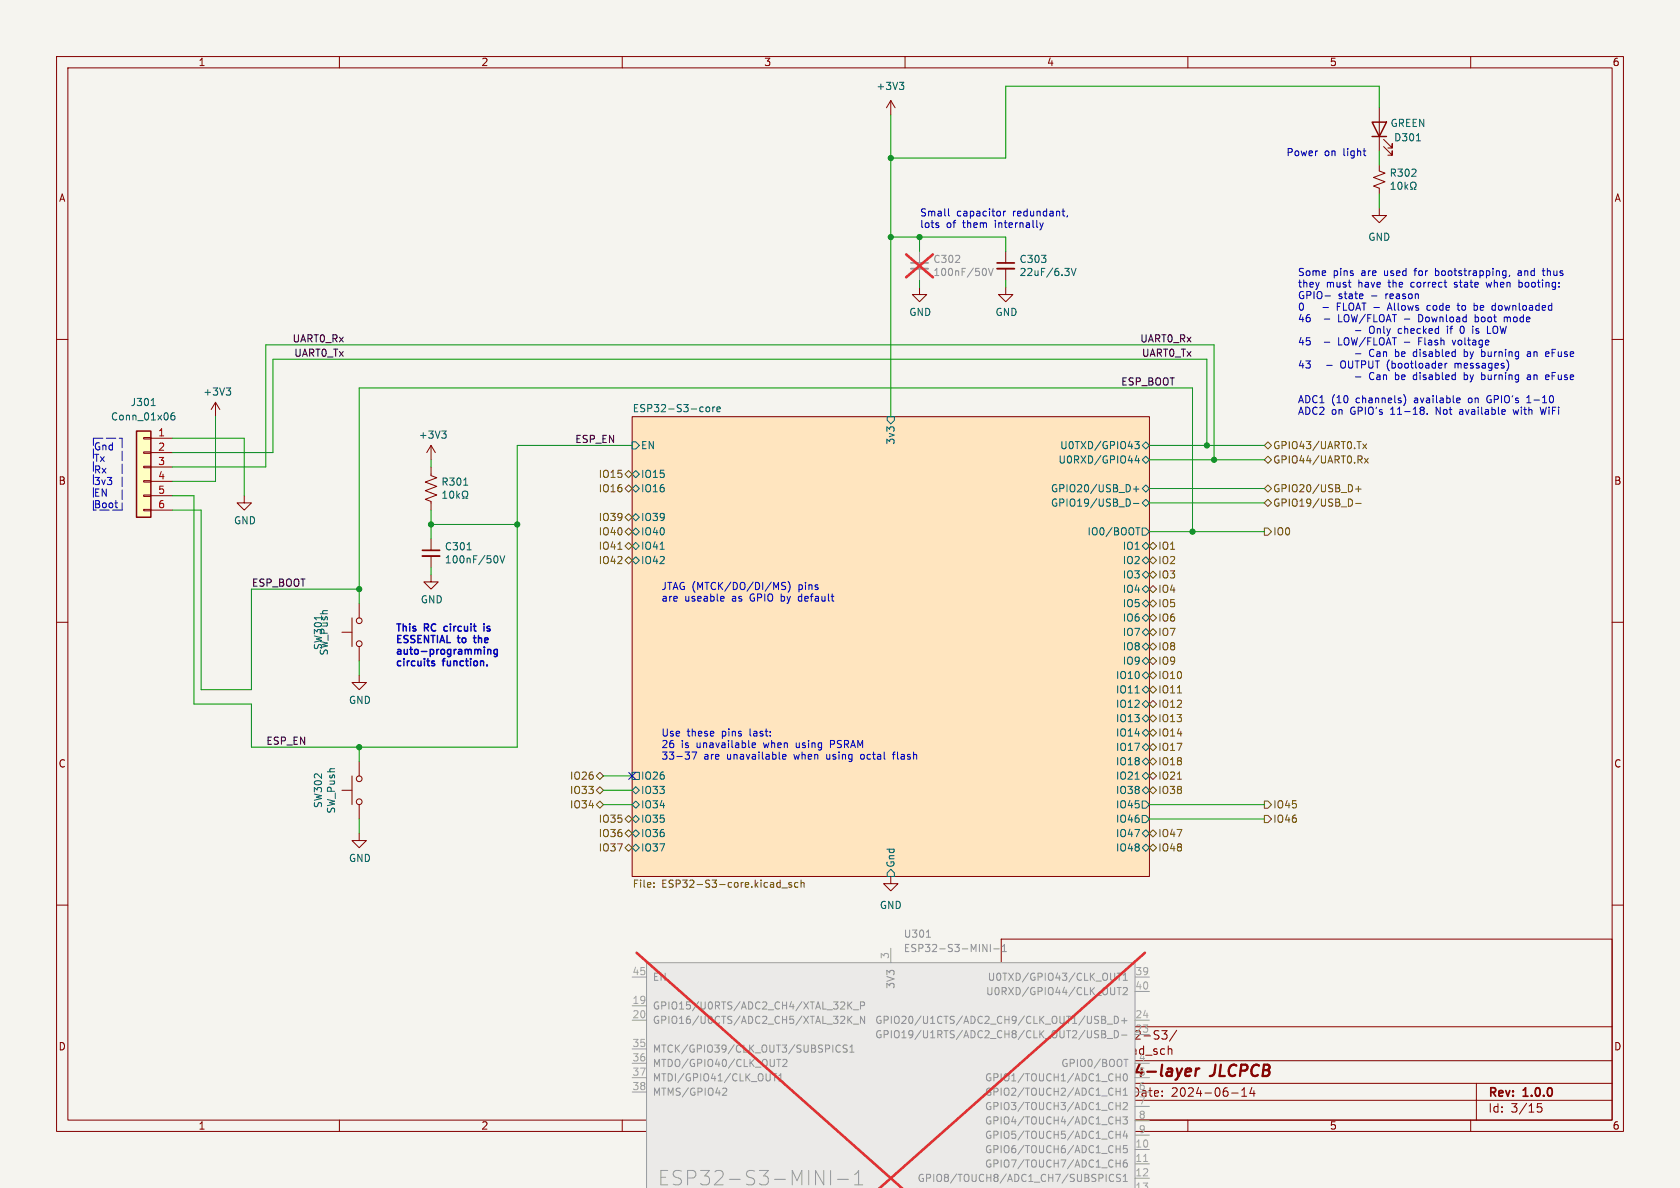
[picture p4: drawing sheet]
<svg xmlns="http://www.w3.org/2000/svg" width="297mm" height="210mm" viewBox="0 0 297 210" stroke-linecap="round" stroke-linejoin="round" font-family="sans-serif">
<path d="M0 0h297v210h-297z" fill="#f5f4ef" stroke="#f5f4ef" stroke-width=".18"/>
<g fill="none" stroke="#840000" stroke-width=".18">
<path d="M10 10h277v190h-277zM12 12h273v186h-273zM60 10v2M110 10v2M160 10v2M210 10v2M260 10v2M177.8 44.5v2M177.8 47.5v2M10 60h2M38.1 71.1l-.8 1.3M38.1 71.1l.8 1.3"/>
<path d="M38.1 71.1v2.6M111.8 73.7h91.4v81.2h-91.4zM285 60h2M43.2 87.6v1.3h1.2l-1.2 1.3-1.3-1.3h1.3M10 110h2M285 110h2M10 160h2M177 166h108v32h-108zM178.5 176.2v1.5h.3a.68 .68 0 0 0 .5-.9M180 176.7v1M180 176.8v.2M181.5 177.1h-.5a.29 .29 0 0 0-.2 .3 .29 .29 0 0 0 .2 .3l.5-.1"/>
<path d="M181.5 176.9v.8M182.1 176.7l.3 1 .3-.7 .3 .7 .2-1M183.8 176.7v1M184.5 176.9v.8M186.3 176.2v1.5M187 176.8v.8l-.3 .1-.4-.1M187.5 176.7l.4 1M187.9 177.7l-.2 .4-.2 .1M188.2 176.7l-.3 1M188.8 177.6v.1M285 160h2M60 198v2"/>
<path d="M110 198v2M135.3 198.3h.8l-.4 .5 .3 .1v.6l-.2 .1-.5-.1M160 198v2M177 194.5h108M177 191.5h108M177 187.5h108M177 181.5h108M182.5 186.3v.1M182.5 185.5v.1M197 191.5v3M202.2 183.1h1.2M204.2 185.9l.3 .1 .1 .2-.2 .2h-.3"/>
<path d="M204.2 185.4l.3 .1M204.9 182.3l-.6-.1-.2 .1v.5l.6 .3 .2 .3-.3 .3-.6-.1M205.4 182.2h.9l-.5 .6 .4 .1v.7l-.2 .1h-.4l-.2-.1M205.9 185.5l-.4-.1-.3 .3v.4l.1 .2h.6M206.5 185.5l.2-.1 .4 .1 .1 .9M206.5 184.9v1.5M208 182.1l-1.3 2M210 198v2M217.7 193.2h1.2M219.5 193.8h.9M219.5 192.7l.5-.4v1.5M221.3 192.2l-.3 1.1h.9"/>
<path d="M221.7 192.8v1M260 198v2M261 191.5v6.5M272.5 195.1h-.7l-.1 .7 .3-.1h.5l.1 .3-.1 .5-.2 .1-.6-.1"/>
</g>
<path d="M201.5 188.1l-.7 1.4M211.8 188.9h.2M214.9 188.2l-.2 1.4a.74 .74 0 0 1-.8 .6" fill="none" stroke="#840000" stroke-width=".4"/>
<path d="M176.3 46.5h3M192.6 179.2h-.3v1.5" fill="none" stroke="#840000" stroke-width=".3"/>
<path d="M111.8 73.7h91.4v81.2h-91.4z" fill="#ffe5bf" stroke="#ffe5bf" stroke-width=".18"/>
<g fill="none" stroke="#006464" stroke-width=".18">
<path d="M188.2 47.4h.8l-.4 .5M188.8 47.9l.2 .3v.3l-.2 .2M189.4 47.4l.4 1.3 .4-1.3M40 68.6h.8l-.4 .5M40.5 69.1l.3 .2v.3l-.3 .2M111.8 78.1h.6l.6 .6-.6 .7h-.6zM124.9 72l.3-.1 .3 .3v.3l-.3 .3-.3-.1-.1-.2zM126 71.9v.9M126.4 71.9l-.4 .3M126.7 72.4l.6-.2v-.2l-.4-.1-.2 .2 .1 .6h.5M156.8 73.7h1.3v.6l-.6 .6-.7-.6zM200.6 78h.8l-.4 .5 .3 .2v.5l-.1 .1-.6-.1"/>
<path d="M201.9 78.7l.7-.6 .6 .6-.6 .7zM111.8 83.8l.6-.6 .6 .6-.6 .7zM111.8 96.5l.6-.6 .6 .6-.6 .7zM111.8 86.4l.6-.7 .6 .7-.6 .6zM111.8 91.4l.6-.6 .6 .6-.6 .7zM111.8 94l.6-.7 .6 .7-.6 .6zM111.8 99.1l.6-.7 .6 .7-.6 .6zM116.7 97.1h.7M199.6 88.3l.2 .5-.2 .6M200.4 86.5h.9M200.4 89h.9M200.8 93.3h.7"/>
<path d="M200.9 86v.9M201 80.5l-.3 .9h.8M201.2 93.3v1.3M201.3 81v.9M201.9 99.1l.7-.7 .6 .7-.6 .6zM201.9 96.5l.7-.6 .6 .6-.6 .7zM201.9 93.3h.7l.6 .7-.6 .6h-.7zM201.9 86.4l.7-.7 .6 .7-.6 .6zM201.9 88.9l.7-.6 .6 .6-.6 .6zM201.9 81.3l.7-.7 .6 .7-.6 .6zM201.9 119.4l.7-.7 .6 .7-.6 .6zM201.9 116.8l.7-.6 .6 .6-.6 .7z"/>
<path d="M201.9 104.1l.7-.6 .6 .6-.6 .7zM201.9 106.7l.7-.7 .6 .7-.6 .6zM201.9 114.3l.7-.6 .6 .6-.6 .6zM201.9 111.8l.7-.7 .6 .7-.6 .6zM202.6 101l.6 .6-.6 .6-.7-.6zM202.6 108.6l.6 .6-.6 .7-.7-.7zM111.8 139.7l.6-.6 .6 .6-.6 .6zM111.8 136.5h1.2v1.3h-1.2zM200.7 137.7h.7M200.7 122.5h.7M201.9 139.7l.7-.6 .6 .6-.6 .6zM201.9 134.6l.7-.6 .6 .6-.6 .7z"/>
<path d="M201.9 137.2l.7-.7 .6 .7-.6 .6zM201.9 129.5l.7-.6 .6 .6-.6 .7zM201.9 124.5l.7-.7 .6 .7-.6 .6zM201.9 121.9l.7-.6 .6 .6-.6 .7zM201.9 127l.7-.6 .6 .6-.6 .6zM202.6 131.4l.6 .7-.6 .6-.7-.6zM111.8 149.9l.6-.7 .6 .7-.6 .6zM111.8 144.8l.6-.7 .6 .7-.6 .6zM111.8 147.3l.6-.6 .6 .6-.6 .7zM112.4 141.6l.6 .6-.6 .7-.6-.7zM157.5 153.7l.6 .6v.6h-1.3v-.6zM201.9 149.9l.7-.7 .6 .7-.6 .6z"/>
<path d="M201.9 147.3l.7-.6 .6 .6-.6 .7zM201.9 141.6h.7l.6 .6-.6 .7h-.7zM201.9 144.1h.7l.6 .7-.6 .6h-.7z"/>
</g>
<path d="M115.6 156.7v.1M115.6 156.1v.1M138.2 157h1M139.9 156.1l-.3-.1-.2 .2 .1 .2 .4 .1v.3h-.5M141.1 156.1l-.4-.1-.2 .2 .1 .6h.5M141.6 156.1l.2-.1 .3 .1 .1 .7M141.6 155.6v1.2" fill="none" stroke="#725600" stroke-width=".18"/>
<path d="M176.3 47.5h3" fill="none" stroke="#840000" stroke-width=".33"/>
<path d="M114.3 170.2h86.4v39.9h-86.4z" fill="#ebeae8"/>
<g fill="none" stroke="#9c9b98" stroke-width=".18">
<path d="M111.8 172.7h2.5M111.8 177.8h2.5M157.5 167.6v2.6M200.7 172.7h2.5M200.7 175.3h2.5M111.8 180.3h2.5M111.8 185.4h2.5M111.8 188h2.5M111.8 190.5h2.5M111.8 193h2.5M200.7 180.3h2.5M200.7 188h2.5"/>
<path d="M200.7 190.5h2.5M200.7 182.9h2.5M200.7 195.6h2.5M200.7 198.1h2.5M114.3 210.1v-39.9h86.4v39.9M144.2 206.9l1.4 2.5v-2.5M146.8 206.9v2.5M148 208.5h2M151.1 209.4h1.4M151.1 207.6l.7-.7v2.5M200.7 200.7h2.5M200.7 203.2h2.5"/>
<path d="M200.7 205.7h2.5M200.7 208.3h2.5"/>
</g>
<g fill="none" stroke="#939391" stroke-width=".18">
<path d="M149.9 177.1v1.3M149.9 179.6v1.3M150.1 177.7l.5 .7M150.6 177.1l-.7 .7M150.6 179.6l-.7 .8M150.9 178.5h.9M152.1 177.8l.6-.1 .2-.2-.1-.3-.7-.1v1.3M152.9 179.6v1.3l-.8-1.3v1.3M163.8 165.7h.7M173.8 166.9l.7 1.3v-1.3M175.1 166.9v1.3M175.7 167.7h1"/>
<path d="M177.2 168.2h.7M177.2 167.3l.4-.4v1.3M197.5 172h.7M197.5 174.6h.7M197.9 172v1.3M197.9 174.6v1.2M198.6 173.3h.7M198.6 172.4l.3-.4v1.3M198.6 174.7l.5-.1 .2 .3-.8 .9h.8M127.9 192.3l.5 .1 .1 .3-.8 .9h.8M136.6 189.8h.7M136.9 189.8v1.3"/>
<path d="M137.3 187.3h.7M137.7 187.3v1.2M137.7 191.1h.7M137.7 190.2l.3-.4v1.3M138.4 187.4l.5-.1 .2 .3-.8 .9h.8M148.6 184.9a.6 .6 0 0 0-.9 .4 .6 .6 0 0 0 .6 .7l.3-.1M149.8 184.8l-.5-.1-.2 .2v.3l.5 .3 .2 .3-.3 .2-.5-.1M150.1 180.2l.5 .7M150.3 186h.7M150.3 185.1l.3-.4v1.3M150.9 181h.9M197.3 192.3v1.3"/>
<path d="M197.3 193h.7M197.3 198h.7M198 192.3v1.3M198 197.4v1.3M198 200v1.2M198.5 197.4h.8l-.4 .5 .3 .1v.6l-.1 .1-.6-.1M198.6 193.6h.7M198.6 192.7l.3-.4v1.3M198.6 195l.5-.1 .2 .4-.8 .9h.8M198.9 199.9l-.3 .9h.8M199.1 187.3v1.2M199.2 190.1v.7"/>
<path d="M196.9 207.7a.6 .6 0 0 0-.9 .4 .6 .6 0 0 0 .6 .8l.3-.2M197.3 200.6h.7M197.3 203.1h.7M197.3 205.7h.7M198 202.5v1.3M198 205v1.3M198.1 207.7l-.5-.1-.2 .1v.4l.6 .2 .1 .3-.2 .3-.5-.1M198.6 208l.3-.4v1.3M198.6 208.9h.7M199.2 205l-.4 .1a.86 .86 0 0 0 0 1.2l.4-.1 .1-.4-.2-.3-.4 .1-.1 .2M199.2 200.4v.8M199.2 202.5h-.6v.6l.2-.1 .4 .1 .1 .1-.1 .5-.1 .1-.5-.1"/>
</g>
<path d="M202.2 205.3h.7" fill="none" stroke="#a5a4a2" stroke-width=".18"/>
<path d="M112.5 168.4l47 41.7M202.4 168.4l-46.9 41.7" fill="none" stroke="#e12e31" stroke-width=".46"/>
<path d="M24.1 76.2h2.6v15.2h-2.6z" fill="#ffffc2"/>
<path d="M242.6 21.6h2.5l-1.3 2.5zM242.6 24.1h2.5M24.1 76.2h2.6v15.2h-2.6z" fill="none" stroke="#840000" stroke-width=".25"/>
<g fill="none" stroke="#840000" stroke-width=".18">
<path d="M157.5 17.8l-.8 1.3M157.5 17.8l.7 1.3M157.5 17.8v2.5M243.8 19.1v7.6M243.8 29.2v1l1.1 .4-2.1 .8 2.1 .7-2.1 .8 1 .4v1M243.8 36.8v1.3h1.3l-1.3 1.3-1.2-1.3h1.2M244.6 25.9l1.5 1.5v-.7v.7h-.7M244.6 24.6l1.5 1.6v-.8v.8h-.7M162.6 50.8v1.3h1.2l-1.2 1.2-1.3-1.2h1.3M177.8 50.8v1.3h1.3l-1.3 1.2-1.3-1.2h1.3M25.4 77.3h1.3v.3h-1.3zM25.4 79.9h1.3v.2h-1.3z"/>
<path d="M26.7 77.5h3.8M76.2 78.7v2.6M76.2 78.7l-.8 1.3M76.2 78.7l.8 1.3M25.4 82.4h1.3v.3h-1.3zM25.4 85h1.3v.2h-1.3zM25.4 87.5h1.3v.3h-1.3zM25.4 90h1.3v.3h-1.3zM26.7 80h3.8M26.7 82.6h3.8M26.7 85.1h3.8M26.7 87.6h3.8"/>
<path d="M26.7 90.2h3.8M76.2 82.6v1.5l1 .4-2 .7 2 .8-2 .7 2 .8-2 .8 1 .3v1.6M76.2 95.3v2M76.2 98.3v2M60.5 111.8h1.7M62.2 109.2v5.1M63.5 119.4v1.3h1.3l-1.3 1.2-1.3-1.2h1.3M63.5 106.7v2.5M63.5 114.3v2.5M76.2 101.6v1.3h1.3l-1.3 1.2-1.3-1.2h1.3M60.5 139.7h1.7M62.2 137.2v5"/>
<path d="M63.5 134.6v2.6M63.5 147.3v1.3h1.3l-1.3 1.3-1.3-1.3h1.3M63.5 142.2v2.6M157.5 154.9v1.3h1.2l-1.2 1.3-1.3-1.3h1.3"/>
<circle cx="63.5" cy="113.8" r=".51"/>
<circle cx="63.5" cy="109.7" r=".51"/>
<circle cx="63.5" cy="137.7" r=".51"/>
<circle cx="63.5" cy="141.7" r=".51"/>
</g>
<g fill="none" stroke="#006464" stroke-width=".18">
<path d="M159 14.5h.8l-.4 .5M159.5 15l.3 .3v.3l-.3 .2M245.9 33.5h.7M245.9 32.6l.4-.4v1.3M247.3 32.3l.1-.1a.68 .68 0 0 1 .5 .6 .68 .68 0 0 1-.5 .7l-.1-.1-.2-.4zM248.4 32.2v1.3M248.5 33l.4 .5M248.9 32.6l-.5 .5M249.4 33.5h.3v-.3a.54 .54 0 0 1-.3-.7 .54 .54 0 0 1 .8-.2 .58 .58 0 0 1-.2 .9v.3h.3M250.4 24.9h.7M26.7 71.7h.8M30.8 73h-.4a.86 .86 0 0 0 0 1.2l.5-.1v-.4l-.2-.2h-.3l-.2 .2"/>
<path d="M78.1 76.2h.8l-.4 .5M78.6 76.7l.3 .2v.3l-.3 .3M78.3 88.1h.7M78.3 87.2l.3-.4v1.3M79.7 86.9l.1-.1a.68 .68 0 0 1 .4 .6 .68 .68 0 0 1-.4 .7 .84 .84 0 0 1-.1-1.2zM80.8 86.8v1.3M80.9 87.6l.3 .5M81.2 87.2l-.4 .5M81.7 88.1h.3v-.3a.54 .54 0 0 1-.2-.7 .54 .54 0 0 1 .7-.2 .58 .58 0 0 1-.1 .9v.3h.3M82 85.8h.7M82.6 97.2h.7M87.7 98.2a.79 .79 0 0 1 0 1.3"/>
<path d="M88.4 98.2l.4 1.3 .4-1.3"/>
</g>
<path d="M161 46.5h3.1" fill="none" stroke="#9c9b98" stroke-width=".3"/>
<path d="M161 47.5h3.1" fill="none" stroke="#9c9b98" stroke-width=".33"/>
<path d="M162.6 44.5v2M162.6 47.5v2" fill="none" stroke="#9c9b98" stroke-width=".18"/>
<path d="M174.1 47.4a.79 .79 0 0 1 0 1.3M174.7 47.4l.5 1.3 .4-1.3" fill="none" stroke="#939391" stroke-width=".18"/>
<path d="M160.2 45l4.7 4M164.9 45l-4.7 4" fill="none" stroke="#e12e31" stroke-width=".46"/>
<path d="M74.7 97.3h3" fill="none" stroke="#840000" stroke-width=".3"/>
<path d="M74.7 98.3h3" fill="none" stroke="#840000" stroke-width=".33"/>
<g fill="none" stroke="#725600" stroke-width=".18">
<path d="M223.5 78.7l.7-.6 .6 .6-.6 .7zM240.9 78.5l.7 .8M241.6 78.5l-.7 .8M109.2 97.1h.8M110.5 86.4l.6-.7 .7 .7-.7 .6zM110.5 91.4l.6-.6 .7 .6-.7 .7zM110.5 83.8l.6-.6 .7 .6-.7 .7zM110.5 96.5l.6-.6 .7 .6-.7 .7zM110.5 94l.6-.7 .7 .7-.7 .6zM110.5 99.1l.6-.7 .7 .7-.7 .6zM203.2 99.1l.6-.7 .7 .7-.7 .6zM203.2 96.5l.6-.6 .7 .6-.7 .7z"/>
<path d="M223.5 81.3l.7-.7 .6 .7-.6 .6zM223.5 86.4l.7-.7 .6 .7-.6 .6zM223.5 93.3h.7l.6 .7-.6 .6h-.7zM224.2 88.3l.6 .6-.6 .6-.7-.6zM238.9 88.3l.2 .5-.2 .6M239.7 89h.9M239.7 86.5h.9M240.1 86v.9M241.2 81l.7 .9M241.9 81l-.7 .9M203.2 111.8l.6-.7 .7 .7-.7 .6zM203.2 116.8l.6-.6 .7 .6-.7 .7z"/>
<path d="M203.2 114.3l.6-.6 .7 .6-.7 .6zM203.2 104.1l.6-.6 .7 .6-.7 .7zM203.2 106.7l.6-.7 .7 .7-.7 .6zM203.2 119.4l.6-.7 .7 .7-.7 .6zM203.8 108.6l.7 .6-.7 .7-.6-.7zM203.8 101l.7 .6-.7 .6-.6-.6zM105.4 139.7l.6-.6 .7 .6-.7 .6zM105.4 137.2l.6-.7 .7 .7-.7 .6zM203.2 129.5l.6-.6 .7 .6-.7 .7zM203.2 127l.6-.6 .7 .6-.7 .6zM203.2 124.5l.6-.7 .7 .7-.7 .6zM203.2 121.9l.6-.6 .7 .6-.7 .7z"/>
<path d="M203.2 134.6l.6-.6 .7 .6-.7 .7zM203.2 137.2l.6-.7 .7 .7-.7 .6zM203.2 139.7l.6-.6 .7 .6-.7 .6zM203.8 131.4l.7 .7-.7 .6-.6-.6zM208.1 122.5h.8M208.1 137.7h.8M106 141.6l.7 .6-.7 .7-.6-.7zM110.5 144.8l.6-.7 .7 .7-.7 .6zM110.5 147.3l.6-.6 .7 .6-.7 .7zM110.5 149.9l.6-.7 .7 .7-.7 .6zM203.2 147.3l.6-.6 .7 .6-.7 .7zM203.2 149.9l.6-.7 .7 .7-.7 .6z"/>
<path d="M223.5 141.6h.7l.6 .6-.6 .7h-.7zM223.5 144.1h.7l.6 .7-.6 .6h-.7z"/>
</g>
<path d="M16.5 77.5h5.1M21.6 77.5v12.7M16.5 90.2v-12.7M21.6 90.2h-5.1" fill="none" stroke="#0000c2" stroke-width=".18" stroke-dasharray="1.7 .6"/>
<g fill="none" stroke="#009600" stroke-width=".18">
<path d="M243.8 19.1v-3.9h-66v12.7h-20.3M157.5 20.3v53.4M243.8 26.7v2.5M243.8 34.3v2.5M157.5 41.9h20.3v2.6M162.6 41.9v2.6M162.6 49.5v1.3M177.8 49.5v1.3M30.5 77.5h12.7v10.1M38.1 73.7v11.4h-7.6M111.8 78.7h-20.4v53.4h-47v-7.6h-10.1v-36.9h-3.8M203.2 78.7h20.3"/>
<path d="M213.4 78.7v-15.2h-165.1v16.5h-17.8M30.5 90.2h5.1v31.7h8.8v-17.8h19.1M76.2 81.3v1.3M76.2 90.2v5.1M76.2 92.7h15.2M203.2 94h20.3M203.2 81.3h20.3M203.2 88.9h20.3M203.2 86.4h20.3M210.8 94v-25.4h-147.3v38.1M214.6 81.3v-20.3h-167.6v21.6h-16.5M63.5 116.8v2.6"/>
<path d="M76.2 100.3v1.3M63.5 132.1v2.5M106.7 137.2h5.1M106.7 139.7h5.1M63.5 144.8v2.5M106.7 142.2h5.1M203.2 144.8h20.3M203.2 142.2h20.3"/>
</g>
<path d="M111.2 136.6l1.2 1.2M112.4 136.6l-1.2 1.2" fill="none" stroke="#000084" stroke-width=".18"/>
<g fill="none" stroke="#0000c2" stroke-width=".18">
<path d="M165.8 39.8l.2 .2-.2 .2M165.8 39.4h.1M167.7 36.9v1.1l.2 .2M177.4 37.3v.9M177.8 37.3l-.4 .3M183.8 39.4l.3 .8M184.4 39.4l-.3 .8M187.8 37.3h.4M188 38.1l.2 .1M188.7 38.1l-.1 .3M241 26.7h.5M241.3 27.5h.2"/>
<path d="M184.1 40.2l-.3 .4M234.2 52.3h1M239.6 58.5h1M245.4 54.5h.6M245.7 53.6l-.5 1.2M250.8 55.6v1.3h.3M250.8 59.7v1.3M252.9 54.1l-.4-.1-.2 .2 .1 .6h.5M253.8 47.4v1.3M253.8 48.7h.1M253.9 47.9h-.1M257.1 50.7l.1 .1"/>
<path d="M257.3 49.9l-.2 .2 .2 .2M257.6 54h.5M257.8 53.6v1.1l.3 .1M260.4 57.7v.1M260.4 58.1v.8M260.8 56.8l.4 .1M260.8 55.6v1.3M261 54l.2 .2v.4l-.2 .2M261.2 56l-.4 .1M262.7 49.9l.3 .9 .2-.6M263 57.7v1.2h.6M265.9 47.9h.3"/>
<path d="M265.9 56.2l.4-.2 .2 .2M265.9 56v.9M266.2 47.9v1l-.1 .2M266.2 48.7h-.3M266.9 48.7l-.1 .2M268.5 49.5v1.3M268.5 50l.4-.1 .2 .1M268.8 47.9h-.4M268.8 48.2h-.3l-.2 .2 .1 .3h.4M269.1 50.6l-.2 .2-.4-.1M272.6 47.9h.5M272.8 47.4v1.1l.3 .2"/>
<path d="M234.5 64.6h1M239.6 62.5h1M239.6 66.6h1M248.1 69.8a1.47 1.47 0 0 1 .1 1.8M250.8 60.3h.4M251.5 72l.3 .2-.3 .3 .3 .3v.2l-.3 .2M252.3 73.1v.1M254.7 64.2l.2 .3-.6 .1M254.9 65l-.2 .1M255.5 64.2v.9M255.8 64.2l-.3 .3M256.7 60.1l.3 .9 .3-.9"/>
<path d="M257.2 62.2h.1M257.2 66.3h.1M257.3 61.8v1.2M257.3 65.8v1.3M257.3 63h-.1M257.3 67.1h-.1M257.7 70.4h.4v.3l-.6 .1M258.1 71.1l-.4 .1M258.2 72.8l-.2 .1 .2 .3M258.2 72.4l-.1 .1M261.9 61.8v1.2M261.9 65.8v1.3"/>
<path d="M261.9 63h.2M261.9 67.1h.2M262.1 62.2h-.2M262.1 66.3h-.2M263.1 70l-.3 .5 .3 .6M266.7 64.2v.5l-.2 .6M267.5 72.4l.2 .8 .3-.6M269.9 71.2h.7M269.9 70.3l.4-.4v1.3M270.4 62.2h-.4M270.4 66.3h-.4M270.5 62.5h-.3l-.2 .2v.3h.5"/>
<path d="M270.5 66.6h-.3l-.2 .2v.3h.5M272.3 72l.3 1.2 .2-.9 .3 .9M273.3 67.1h.5M273.3 66.3h.5M273.3 62.2h.5M273.3 63h.5M273.9 62.5l-.7 .1M273.9 66.6l-.7 .1M20.3 88.9h.5M20.7 89.8h.1M127.6 105.4l.3 .1 .1 .2-.6 .1M127.9 106.2l-.3 .1"/>
<path d="M137.2 103.9l.4-.9v1.2M138.9 103h-.5l-.2 .1v.3l.6 .3 .1 .3-.2 .2h-.5M139.3 102.8a1.47 1.47 0 0 1 .1 1.8M141.3 105.5l-.2 .2 .2 .5M122.3 132.9h.9l-.6 1.3M133 131.7l.6-.1-.1-.2-.4-.1-.1 .2v.6h.5M138.3 133.8l.7-.1-.1-.3h-.4l-.2 .1 .1 .6h.5M146.8 131.6h.5M147.3 130.9h-.5v1.3M152.3 133.4l-.2 .2 .2 .5M157.8 133.4h.4M158.2 132.9l-.3 .2v1.1"/>
</g>
<path d="M76.7 117.3l.2 .1-.2 .3M76.7 116.8l.1 .1M78.5 110.8v.6M83.7 112.8h.5M85.6 110.3v.1M85.6 110.7v.9M86.1 111.5l.1 .1M86.2 110.8v.3M86.2 114.8v.8M86.2 114.9l.2-.1 .3 .1 .1 .7M87.9 114.9l-.3-.1-.3 .2 .1 .6h.5M87.9 114.8v1l-.2 .3-.3-.1" fill="none" stroke="#0000c2" stroke-width=".25"/>
<g fill="#009600" stroke="#009600" stroke-width=".18">
<circle cx="157.5" cy="41.9" r=".46"/>
<circle cx="162.6" cy="41.9" r=".46"/>
<circle cx="157.5" cy="27.9" r=".46"/>
<circle cx="210.8" cy="94" r=".46"/>
<circle cx="63.5" cy="132.1" r=".46"/>
<circle cx="63.5" cy="104.1" r=".46"/>
<circle cx="76.2" cy="92.7" r=".46"/>
<circle cx="91.4" cy="92.7" r=".46"/>
<circle cx="213.4" cy="78.7" r=".46"/>
<circle cx="214.6" cy="81.3" r=".46"/>
</g>
<text font-size="3.5" fill="#9c9b98" x="116.3" y="209.8">ESP32-S3-MINI-1</text>
<g font-size="2.8" fill="#939391">
<text x="178" y="190.9">Title:</text>
<text x="187.7" y="190.9">Untitled</text>
</g>
<g font-size="2.8" fill="#840000">
<text x="201.7" y="190.9">4-layer</text>
<text x="215.7" y="190.9">JLCPCB</text>
</g>
<g font-size="2.1" fill="#939391">
<text x="178" y="175">Check</text>
<text x="185.9" y="175">by:</text>
<text x="190.5" y="178">VGD</text>
<text x="178" y="184">Sheet:</text>
<text x="178" y="181.2">(c)</text>
<text x="183" y="181.2">Vincent</text>
<text x="186.2" y="184">/main/ESP32-S3/</text>
<text x="192.9" y="181.2">Dalstra</text>
<text x="184.1" y="186.7">ESP32-S3.kicad_sch</text>
<text x="178" y="196.9">KiCad</text>
<text x="178" y="194.1">Size:</text>
<text x="184.7" y="194.1">A4</text>
<text x="185.7" y="196.9">E.D.A.</text>
<text x="193.3" y="196.9">9.0.2</text>
</g>
<g font-size="2.1" fill="#840000">
<text x="178" y="186.7">File:</text>
<text x="207" y="194.1">2024-06-14</text>
<text x="263" y="194.3">Rev:</text>
<text x="263" y="196.9">Id:</text>
<text x="267.1" y="196.9">3/15</text>
<text x="269.4" y="194.3">1.0.0</text>
</g>
<text font-size="2.1" fill="#9c9b98" x="200" y="194.1">Date:</text>
<g font-size="1.8" fill="#840000">
<text x="35" y="11.9">1</text>
<text x="85" y="11.9">2</text>
<text x="135" y="11.9">3</text>
<text x="185" y="11.9">4</text>
<text x="235" y="11.9">5</text>
<text x="285" y="11.9">6</text>
<text x="10.3" y="35.9">A</text>
<text x="285.3" y="35.9">A</text>
<text x="10.3" y="85.9">B</text>
<text x="285.3" y="85.9">B</text>
<text x="10.3" y="135.9">C</text>
<text x="285.3" y="135.9">C</text>
<text x="10.3" y="185.9">D</text>
<text x="285.3" y="185.9">D</text>
<text x="35" y="199.9">1</text>
<text x="85" y="199.9">2</text>
<text x="235" y="199.9">5</text>
<text x="285" y="199.9">6</text>
</g>
<g font-size="1.8" fill="#006464">
<text x="154.8" y="16.1">+3V3</text>
<text x="245.7" y="22.6">GREEN</text>
<text x="246.4" y="25.2">D301</text>
<text x="245.6" y="31.4">R302</text>
<text x="180.1" y="46.7">C303</text>
<text x="241.8" y="42.8">GND</text>
<text x="180.1" y="49">22uF/6.3V</text>
<text x="160.7" y="56.1">GND</text>
<text x="175.9" y="56.1">GND</text>
<text x="23" y="72">J301</text>
<text x="35.8" y="70.1">+3V3</text>
<text x="19.5" y="74.5">Conn_01x06</text>
<text x="73.9" y="77.7">+3V3</text>
<text x="111.8" y="72.9">ESP32-S3-core</text>
<text x="113.2" y="79.6">EN</text>
<text x="158.3" y="78.7" transform="rotate(-90 158.3 78.7)">3v3</text>
<text x="187" y="82.1">U0RXD/GPIO44</text>
<text x="187.3" y="79.6">U0TXD/GPIO43</text>
<text x="77.9" y="86.1">R301</text>
<text x="113.2" y="84.7">IO15</text>
<text x="113.2" y="87.2">IO16</text>
<text x="185.7" y="87.2">GPIO20/USB_D+</text>
<text x="185.7" y="89.8">GPIO19/USB_D-</text>
<text x="41.3" y="92.9">GND</text>
<text x="113.2" y="92.3">IO39</text>
<text x="113.2" y="94.8">IO40</text>
<text x="192.2" y="94.8">IO0/BOOT</text>
<text x="78.5" y="97.5">C301</text>
<text x="78.5" y="99.8">100nF/50V</text>
<text x="113.2" y="97.4">IO41</text>
<text x="113.2" y="99.9">IO42</text>
<text x="198.4" y="99.9">IO2</text>
<text x="198.4" y="97.4">IO1</text>
<text x="74.3" y="106.9">GND</text>
<text x="198.4" y="105">IO4</text>
<text x="198.4" y="102.5">IO3</text>
<text x="198.4" y="107.5">IO5</text>
<text x="198.4" y="110.1">IO6</text>
<text x="198.4" y="112.6">IO7</text>
<text x="57.1" y="115" transform="rotate(-90 57.1 115)">SW301</text>
<text x="58.2" y="116" transform="rotate(-90 58.2 116)">SW_Push</text>
<text x="198.4" y="117.7">IO9</text>
<text x="198.4" y="115.2">IO8</text>
<text x="61.6" y="124.6">GND</text>
<text x="197.2" y="125.3">IO12</text>
<text x="197.2" y="120.2">IO10</text>
<text x="197.2" y="122.8">IO11</text>
<text x="197.2" y="130.4">IO14</text>
<text x="197.2" y="127.9">IO13</text>
<text x="197.2" y="135.5">IO18</text>
<text x="197.2" y="132.9">IO17</text>
<text x="57.1" y="142.9" transform="rotate(-90 57.1 142.9)">SW302</text>
<text x="59.4" y="143.9" transform="rotate(-90 59.4 143.9)">SW_Push</text>
<text x="113.2" y="143.1">IO34</text>
<text x="113.2" y="140.6">IO33</text>
<text x="113.2" y="138">IO26</text>
<text x="197.2" y="140.6">IO38</text>
<text x="197.2" y="138">IO21</text>
<text x="197.2" y="143.1">IO45</text>
<text x="113.2" y="145.6">IO35</text>
<text x="113.2" y="148.2">IO36</text>
<text x="197.2" y="148.2">IO47</text>
<text x="197.2" y="145.6">IO46</text>
<text x="61.6" y="152.6">GND</text>
<text x="113.2" y="150.7">IO37</text>
<text x="158.3" y="153.5" transform="rotate(-90 158.3 153.5)">Gnd</text>
<text x="197.2" y="150.7">IO48</text>
<text x="155.4" y="160.9">GND</text>
</g>
<g font-size="1.8" fill="#0000c2">
<text x="227.3" y="27.7">Power</text>
<text x="234.1" y="27.7">on</text>
<text x="237.6" y="27.7">light</text>
<text x="162.6" y="38.3">Small</text>
<text x="162.6" y="40.4">lots</text>
<text x="167.3" y="40.4">of</text>
<text x="169.1" y="38.3">capacitor</text>
<text x="170.3" y="40.4">them</text>
<text x="176.2" y="40.4">internally</text>
<text x="179.2" y="38.3">redundant,</text>
<text x="229.4" y="48.9">Some</text>
<text x="229.4" y="50.9">they</text>
<text x="229.4" y="53">GPIO-</text>
<text x="234.5" y="50.9">must</text>
<text x="235.7" y="48.9">pins</text>
<text x="236.6" y="53">state</text>
<text x="240.2" y="50.9">have</text>
<text x="240.8" y="48.9">are</text>
<text x="242.5" y="53">-</text>
<text x="245" y="48.9">used</text>
<text x="245.2" y="53">reason</text>
<text x="245.8" y="50.9">the</text>
<text x="249.9" y="50.9">correct</text>
<text x="250.6" y="48.9">for</text>
<text x="254.4" y="48.9">bootstrapping,</text>
<text x="257.8" y="50.9">state</text>
<text x="263.7" y="50.9">when</text>
<text x="269.2" y="48.9">and</text>
<text x="269.5" y="50.9">booting:</text>
<text x="273.8" y="48.9">thus</text>
<text x="229.4" y="55">0</text>
<text x="229.4" y="57.1">46</text>
<text x="234.1" y="55">-</text>
<text x="234.1" y="57.1">-</text>
<text x="236.8" y="55">FLOAT -</text>
<text x="236.9" y="57.1">LOW/FLOAT</text>
<text x="242" y="59.1">Only</text>
<text x="246.2" y="55">Allows</text>
<text x="247.2" y="59.1">checked</text>
<text x="248.7" y="57.1">-</text>
<text x="251.4" y="57.1">Download</text>
<text x="253.3" y="55">code</text>
<text x="256.1" y="59.1">if</text>
<text x="258.6" y="59.1">0</text>
<text x="259" y="55">to</text>
<text x="261" y="59.1">is</text>
<text x="261.6" y="57.1">boot</text>
<text x="262" y="55">be</text>
<text x="263.8" y="59.1">LOW</text>
<text x="265.4" y="55">downloaded</text>
<text x="266.9" y="57.1">mode</text>
<text x="229.4" y="61.1">45</text>
<text x="229.4" y="65.2">43 -</text>
<text x="234.1" y="61.1">-</text>
<text x="236.9" y="61.1">LOW/FLOAT</text>
<text x="236.9" y="65.2">OUTPUT (bootloader</text>
<text x="242" y="63.2">Can</text>
<text x="246.7" y="63.2">be</text>
<text x="248.7" y="61.1">-</text>
<text x="250.1" y="63.2">disabled</text>
<text x="251.4" y="61.1">Flash</text>
<text x="257.4" y="65.2">messages)</text>
<text x="257.7" y="61.1">voltage</text>
<text x="259.3" y="63.2">by</text>
<text x="262.6" y="63.2">burning</text>
<text x="270.9" y="63.2">an</text>
<text x="274.3" y="63.2">eFuse</text>
<text x="229.4" y="71.4">ADC1</text>
<text x="235.4" y="71.4">(10</text>
<text x="239.8" y="71.4">channels)</text>
<text x="242" y="67.3">Can</text>
<text x="246.7" y="67.3">be</text>
<text x="250.1" y="67.3">disabled</text>
<text x="250.3" y="71.4">available</text>
<text x="259.3" y="67.3">by</text>
<text x="260" y="71.4">on</text>
<text x="262.6" y="67.3">burning</text>
<text x="263.5" y="71.4">GPIO's</text>
<text x="270.8" y="71.4">1-10</text>
<text x="270.9" y="67.3">an</text>
<text x="274.3" y="67.3">eFuse</text>
<text x="229.4" y="73.4">ADC2</text>
<text x="235.4" y="73.4">on</text>
<text x="238.8" y="73.4">GPIO's</text>
<text x="246.1" y="73.4">11-18.</text>
<text x="254.3" y="73.4">Not</text>
<text x="258.7" y="73.4">available</text>
<text x="268.4" y="73.4">with</text>
<text x="273.4" y="73.4">WiFi</text>
<text x="16.5" y="79.7">Gnd</text>
<text x="16.5" y="81.7">Tx</text>
<text x="16.5" y="83.8">Rx</text>
<text x="16.5" y="85.8">3v3</text>
<text x="16.5" y="87.9">EN</text>
<text x="16.5" y="89.9">Boot</text>
<text x="116.8" y="104.4">JTAG (MTCK/DO/DI/MS)</text>
<text x="116.8" y="106.4">are</text>
<text x="121" y="106.4">useable</text>
<text x="129.5" y="106.4">as</text>
<text x="132.9" y="106.4">GPIO by</text>
<text x="141.3" y="104.4">pins</text>
<text x="141.8" y="106.4">default</text>
<text x="69.8" y="111.7">This</text>
<text x="69.8" y="113.8">ESSENTIAL</text>
<text x="75.1" y="111.7">RC</text>
<text x="79.1" y="111.7">circuit</text>
<text x="81.1" y="113.8">to</text>
<text x="84.4" y="113.8">the</text>
<text x="86.6" y="111.7">is</text>
<text x="69.8" y="115.8">auto-programming</text>
<text x="69.8" y="117.9">circuits</text>
<text x="78.4" y="117.9">function.</text>
<text x="116.8" y="130.3">Use</text>
<text x="121.5" y="130.3">these</text>
<text x="127.7" y="130.3">pins</text>
<text x="132.8" y="130.3">last:</text>
<text x="116.8" y="132.3">26</text>
<text x="116.8" y="134.4">33-37</text>
<text x="120.4" y="132.3">is</text>
<text x="123.2" y="132.3">unavailable</text>
<text x="124.4" y="134.4">are</text>
<text x="128.6" y="134.4">unavailable</text>
<text x="135.3" y="132.3">when</text>
<text x="140.7" y="134.4">when</text>
<text x="141.2" y="132.3">using</text>
<text x="146.6" y="134.4">using</text>
<text x="147.4" y="132.3">PSRAM</text>
<text x="152.8" y="134.4">octal</text>
<text x="158.8" y="134.4">flash</text>
</g>
<g font-size="1.8" fill="#939391">
<text x="164.9" y="46.7">C302</text>
<text x="164.9" y="49">100nF/50V</text>
<text x="159.7" y="166">U301</text>
<text x="115.3" y="173.6">EN</text>
<text x="159.7" y="168.5">ESP32-S3-MINI-1</text>
<text x="174.5" y="173.6">U0TXD/GPIO43/CLK_OUT1</text>
<text x="115.3" y="178.7">GPIO15/U0RTS/ADC2_CH4/XTAL_32K_P</text>
<text x="158.3" y="174.9" transform="rotate(-90 158.3 174.9)">3V3</text>
<text x="174.2" y="176.1">U0RXD/GPIO44/CLK_OUT2</text>
<text x="115.3" y="181.2">GPIO16/U0CTS/ADC2_CH5/XTAL_32K_N</text>
<text x="154.6" y="181.2">GPIO20/U1CTS/ADC2_CH9/CLK_OUT1/USB_D+</text>
<text x="154.6" y="183.7">GPIO19/U1RTS/ADC2_CH8/CLK_OUT2/USB_D-</text>
<text x="115.3" y="186.3">MTCK/GPIO39/CLK_OUT3/SUBSPICS1</text>
<text x="115.3" y="188.8">MTDO/GPIO40/CLK_OUT2</text>
<text x="115.3" y="191.4">MTDI/GPIO41/CLK_OUT1</text>
<text x="174" y="191.4">GPIO1/TOUCH1/ADC1_CH0</text>
<text x="187.5" y="188.8">GPIO0/BOOT</text>
<text x="115.3" y="193.9">MTMS/GPIO42</text>
<text x="174" y="193.9">GPIO2/TOUCH2/ADC1_CH1</text>
<text x="174" y="196.4">GPIO3/TOUCH3/ADC1_CH2</text>
<text x="174" y="199">GPIO4/TOUCH4/ADC1_CH3</text>
<text x="174" y="201.5">GPIO5/TOUCH5/ADC1_CH4</text>
<text x="185" y="199.9">4</text>
<text x="162.1" y="209.1">GPIO8/TOUCH8/ADC1_CH7/SUBSPICS1</text>
<text x="174" y="204.1">GPIO6/TOUCH6/ADC1_CH5</text>
<text x="174" y="206.6">GPIO7/TOUCH7/ADC1_CH6</text>
</g>
<g font-size="1.8" fill="#0f0f0f">
<text x="51.6" y="60.6">UART0_Rx</text>
<text x="51.9" y="63.2">UART0_Tx</text>
<text x="201.5" y="60.6">UART0_Rx</text>
<text x="201.8" y="63.2">UART0_Tx</text>
<text x="198.1" y="68.2">ESP_BOOT</text>
<text x="101.6" y="78.4">ESP_EN</text>
<text x="44.4" y="103.8">ESP_BOOT</text>
<text x="47" y="131.7">ESP_EN</text>
</g>
<g font-size="1.8" fill="#a90000">
<text x="27.9" y="77.2">1</text>
<text x="27.9" y="79.8">2</text>
<text x="27.9" y="82.3">3</text>
<text x="27.9" y="84.8">4</text>
<text x="27.9" y="87.4">5</text>
<text x="27.9" y="89.9">6</text>
</g>
<g font-size="1.8" fill="#725600">
<text x="225" y="79.6">GPIO43/UART0.Tx</text>
<text x="225" y="82.1">GPIO44/UART0.Rx</text>
<text x="105.7" y="87.2">IO16</text>
<text x="105.7" y="84.7">IO15</text>
<text x="225" y="89.8">GPIO19/USB_D-</text>
<text x="225" y="87.2">GPIO20/USB_D+</text>
<text x="105.7" y="92.3">IO39</text>
<text x="105.7" y="94.8">IO40</text>
<text x="225" y="94.8">IO0</text>
<text x="105.7" y="97.4">IO41</text>
<text x="105.7" y="99.9">IO42</text>
<text x="204.7" y="99.9">IO2</text>
<text x="204.7" y="97.4">IO1</text>
<text x="204.7" y="105">IO4</text>
<text x="204.7" y="102.5">IO3</text>
<text x="204.7" y="107.5">IO5</text>
<text x="204.7" y="112.6">IO7</text>
<text x="204.7" y="110.1">IO6</text>
<text x="204.7" y="117.7">IO9</text>
<text x="204.7" y="115.2">IO8</text>
<text x="204.7" y="120.2">IO10</text>
<text x="204.7" y="125.3">IO12</text>
<text x="204.7" y="122.8">IO11</text>
<text x="204.7" y="130.4">IO14</text>
<text x="204.7" y="127.9">IO13</text>
<text x="204.7" y="135.5">IO18</text>
<text x="204.7" y="132.9">IO17</text>
<text x="100.7" y="140.6">IO33</text>
<text x="100.7" y="138">IO26</text>
<text x="100.7" y="143.1">IO34</text>
<text x="204.7" y="138">IO21</text>
<text x="204.7" y="140.6">IO38</text>
<text x="225" y="143.1">IO45</text>
<text x="105.7" y="145.6">IO35</text>
<text x="105.7" y="148.2">IO36</text>
<text x="204.7" y="148.2">IO47</text>
<text x="225" y="145.6">IO46</text>
<text x="105.7" y="150.7">IO37</text>
<text x="204.7" y="150.7">IO48</text>
<text x="111.8" y="157.3">File:</text>
<text x="117" y="157.3">ESP32-S3-core.kicad_sch</text>
</g>
<g font-size="1.8" fill="#a5a4a2">
<text x="111.7" y="172.5">45</text>
<text x="157.2" y="169.6" transform="rotate(-90 157.2 169.6)">3</text>
<text x="200.6" y="172.5">39</text>
<text x="111.7" y="177.5">19</text>
<text x="200.6" y="175">40</text>
<text x="111.7" y="180.1">20</text>
<text x="111.7" y="185.2">35</text>
<text x="200.6" y="180.1">24</text>
<text x="200.6" y="182.6">23</text>
<text x="111.7" y="187.7">36</text>
<text x="111.7" y="190.2">37</text>
<text x="201.2" y="187.7">4</text>
<text x="201.2" y="190.2">5</text>
<text x="111.7" y="192.8">38</text>
<text x="201.2" y="192.8">6</text>
<text x="201.2" y="195.3">7</text>
<text x="201.2" y="197.9">8</text>
<text x="200.6" y="202.9">10</text>
<text x="201.2" y="200.4">9</text>
<text x="200.6" y="205.5">11</text>
<text x="200.6" y="208">12</text>
<text x="200.6" y="210.6">13</text>
</g>
</svg>
